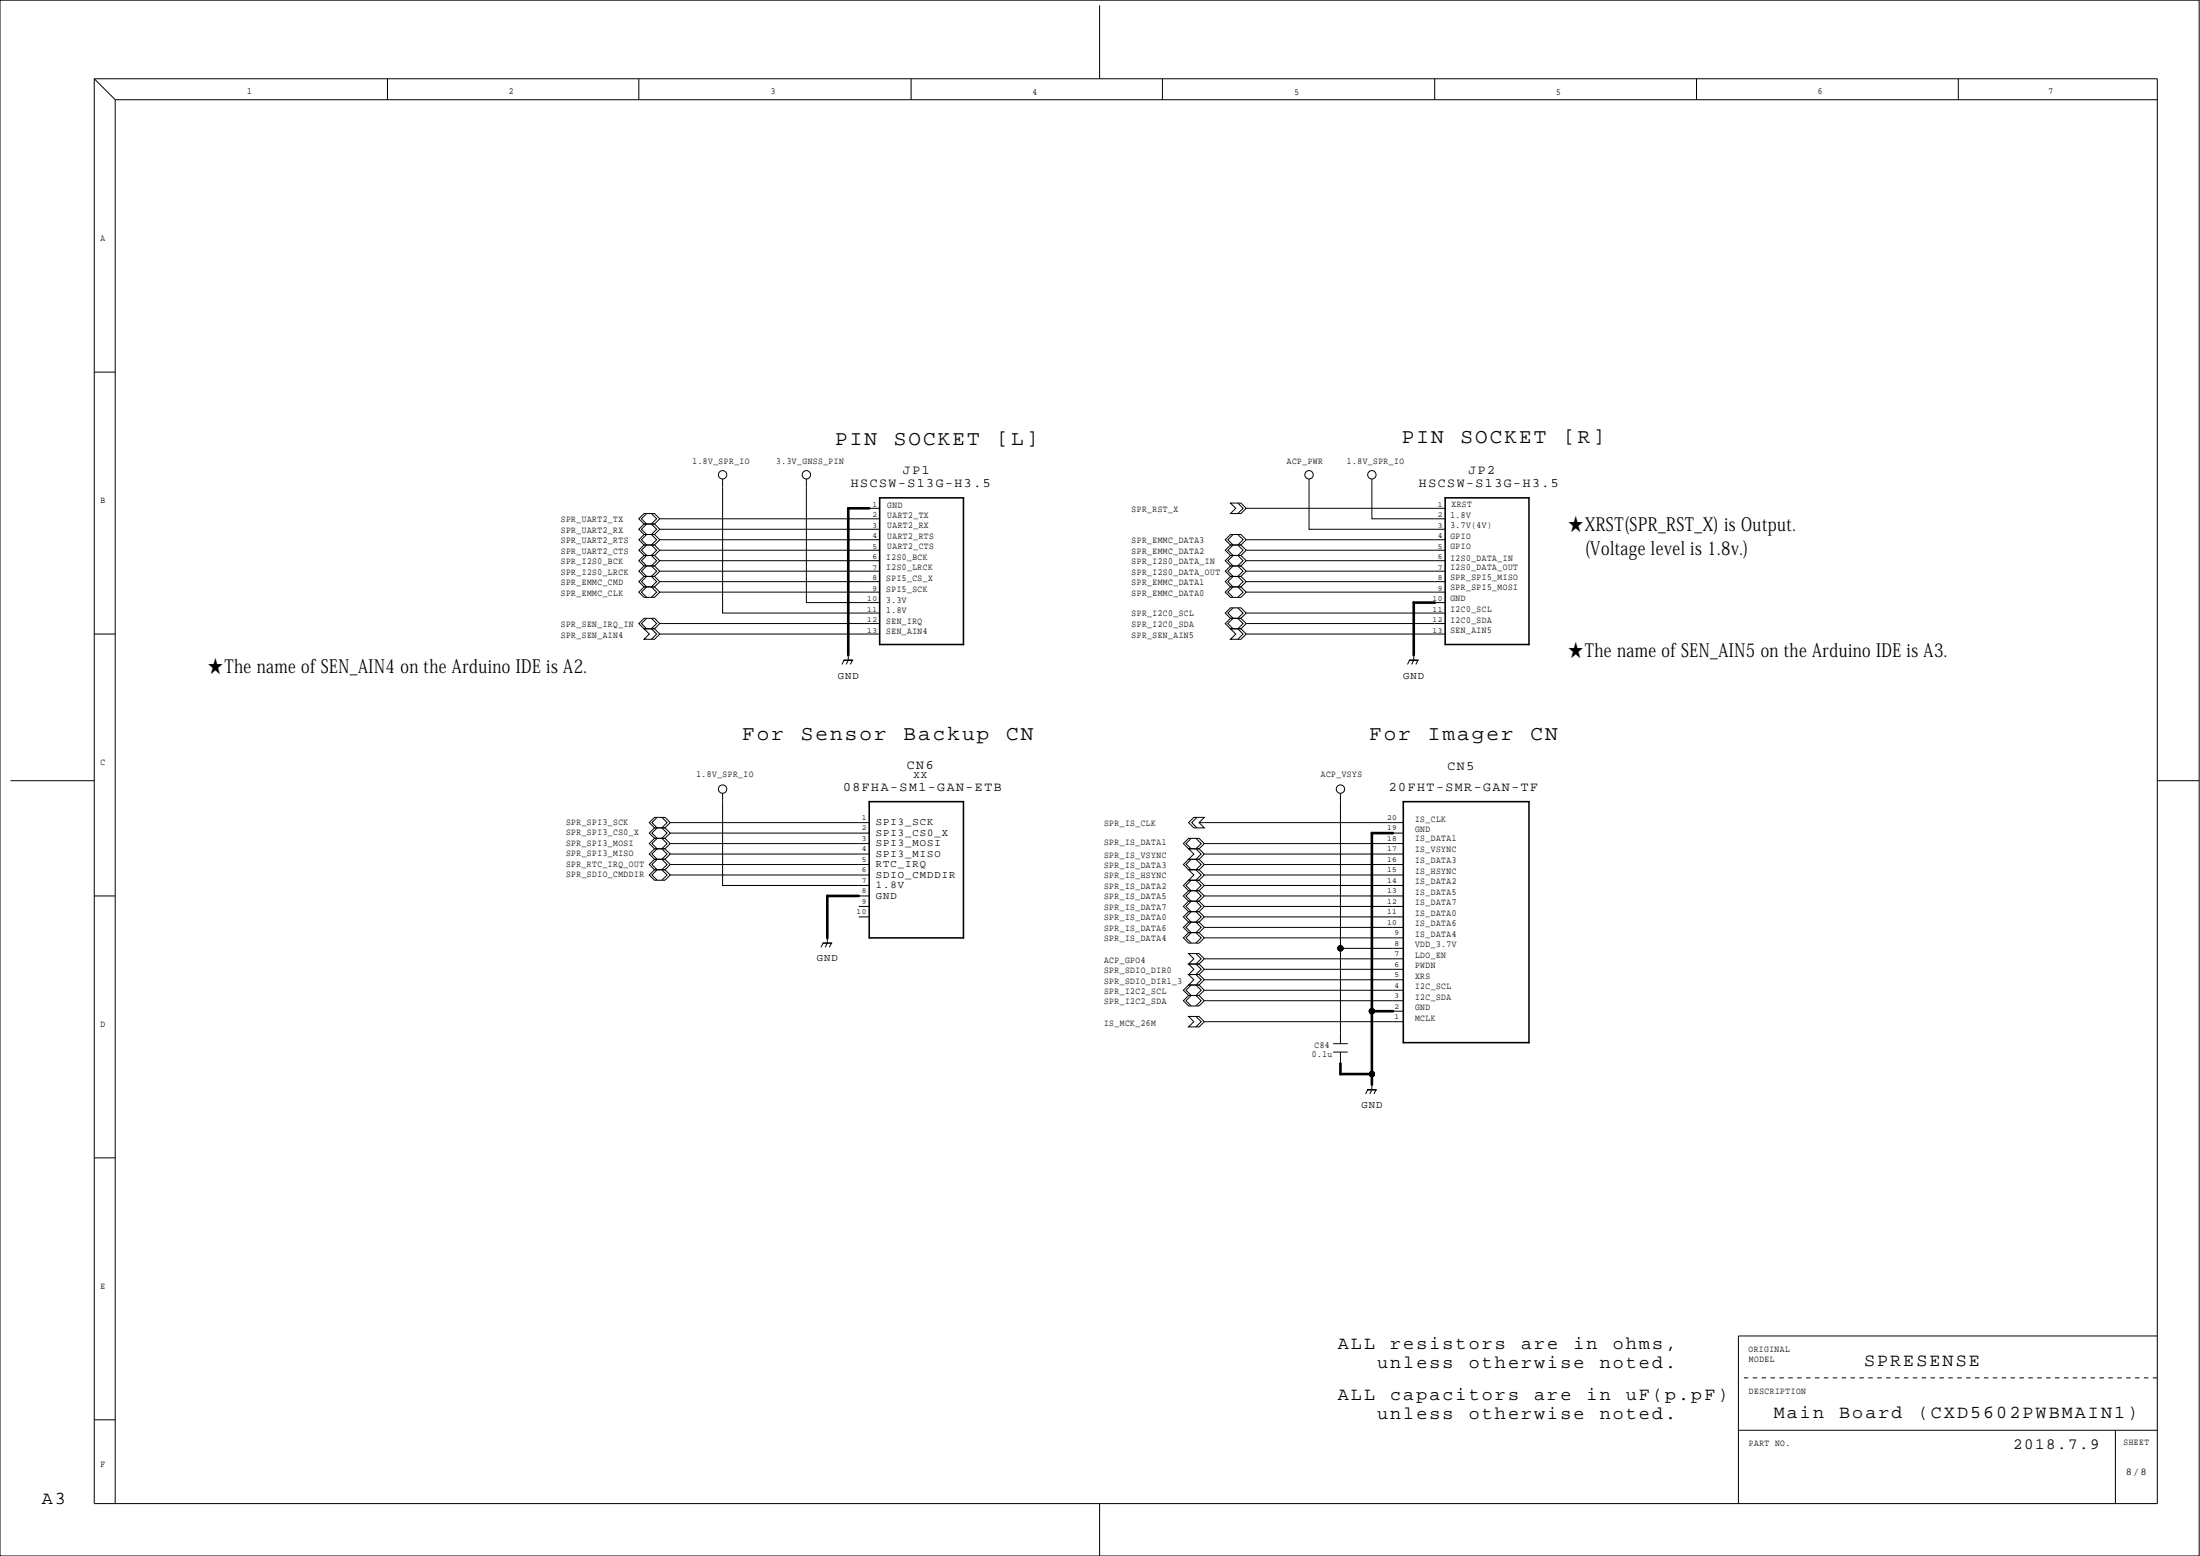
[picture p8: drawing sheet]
<svg xmlns="http://www.w3.org/2000/svg" width="420mm" height="297mm" viewBox="0 0 420 297" stroke-linecap="round" stroke-linejoin="round" font-family="sans-serif">
<g fill="#000">
<path d="M161.8 96.9l.2-.1 .3 .2v28l-.3 .3-.2-.3zM161.8 96.9l.2-.1h4l.3 .2-.3 .3h-4l-.2-.1zM167.9 95l.1-.1 .2 .1v28l-.2 .2-.1-.2zM167.9 95l16.1-.1 .2 .1-.2 .2h-16zM183.9 95l.1-.1 .2 .1v28l-.2 .2-.1-.2zM275.9 95l.1-.1 .2 .1v28l-.2 .2-.1-.2zM275.9 95l16.1-.1 .2 .1-.2 .2h-16zM291.9 94.9l.3 .1v28l-.2 .2-.1-.2zM269.9 114.8h.2l.2 .2v10l-.3 .3-.2-.3v-10zM269.9 114.8h4.1l.3 .2-.3 .3h-4l-.2-.3zM161.1 125.9h1.7l.2 .1-.2 .2h-1.6l-.1-.2zM167.9 123l16.1-.1 .2 .1-.2 .2h-16z"/>
<path d="M269.1 126l1.7-.1 .2 .1-.2 .2h-1.6zM275.9 123l16.1-.1 .2 .1-.2 .2h-16zM165.9 152.9l.3 .1v26l-.2 .2-.1-.2zM165.9 153l18.1-.1 .2 .1-.2 .2h-18zM183.9 152.9l.3 .1v26l-.2 .2-.1-.2zM261.9 158.8h.2l.2 .2v34l-.3 .3-.2-.3v-34zM261.8 158.9l.2-.1h4l.3 .2-.3 .3h-4l-.2-.1zM267.9 152.9l.3 .1v46l-.2 .2-.1-.2zM267.9 152.9h24.1l.2 .1-.2 .2h-24l-.1-.2zM291.9 152.9l.3 .1v46l-.2 .2-.1-.2zM157.9 170.8h.2l.2 .2v8l-.3 .3-.2-.3v-8zM157.8 170.9l.2-.1h6l.3 .2-.3 .3h-6l-.2-.1z"/>
<path d="M165.9 179l18.1-.1 .2 .1-.2 .2h-18zM157.1 180l1.7-.1 .2 .1-.2 .2h-1.6zM261.9 192.8h.2l.2 .2v12l-.3 .3-.2-.3v-12zM261.8 192.9l.2-.1h4l.3 .2-.3 .3h-4l-.2-.1zM267.9 198.9h24.1l.2 .1-.2 .2h-24l-.1-.2zM255.9 202.8h.2l.2 .2v2l-.3 .3-.2-.3v-2zM255.9 204.8h6.1l.3 .2-.3 .3h-6l-.2-.3zM261.1 208l1.7-.1 .2 .1-.2 .2h-1.6zM261.9 204.8h.2l.2 .2v2l-.3 .3-.2-.3v-2z"/>
<circle cx="256" cy="181" r=".6"/>
<circle cx="262" cy="193" r=".6"/>
<circle cx="262" cy="205" r=".6"/>
</g>
<g fill="none" stroke="#000" stroke-width=".19">
<path d="M0 0h420v297h-420zM18 15l4 4M18 15h394v272h-394zM22 19h390M22 19v268M74 15v4M122 15v4M174 15v4M210 1v14M222 15v4M274 15v4M324 15v4"/>
<path d="M374 15v4M18 71h4M123 98h2l1 1-1 1h-2l-1-1zM123.5 98l-1 1 1 1-1 1 1 1-1 1 1 1-1 1 1 1-1 1 1 1-1 1 1 1-1 1 1 1-1 1 1 1M124.4 98l1 1-1 1 1 1-1 1 1 1-1 1 1 1-1 1 1 1-1 1 1 1-1 1 1 1-1 1 1 1-1 1M126 99h42M138 91.4v25.6h30M154 91.4v23.6h14M166 97h2M235 96h2l1 1-1 1h-2l1-1zM236.4 96l1 1-1 1M238 97h38"/>
<path d="M250 91.4v9.6h26M262 91.4v7.6h14M123 108h2l1 1-1 1h-2l-1-1zM123 110h2l1 1-1 1h-2l-1-1zM123 112h2l1 1-1 1h-2l-1-1zM123 118h2l1 1-1 1h-2l-1-1zM123 100h2l1 1-1 1h-2l-1-1zM123 104h2l1 1-1 1h-2l-1-1zM123 102h2l1 1-1 1h-2l-1-1zM123 106h2l1 1-1 1h-2l-1-1zM123.5 118l-1 1 1 1M124.4 118l1 1-1 1 1 1-1 1"/>
<path d="M126 119h42M126 113h42M126 111h42M126 109h42M126 107h42M126 105h42M126 103h42M126 101h42M234 105l1-1h2l1 1-1 1h-2zM234 119l1-1h2l1 1-1 1h-2zM234 107l1-1h2l1 1-1 1h-2zM234 113l1-1h2l1 1-1 1h-2z"/>
<path d="M235 102h2l1 1-1 1h-2l-1-1zM235 108h2l1 1-1 1h-2l-1-1zM235 110h2l1 1-1 1h-2l-1-1zM235 116h2l1 1-1 1h-2l-1-1zM235.5 102l-1 1 1 1-1 1 1 1-1 1 1 1-1 1 1 1-1 1 1 1-1 1 1 1M235.5 116l-1 1 1 1-1 1 1 1M236.4 116l1 1-1 1 1 1-1 1 1 1-1 1M236.4 102l1 1-1 1 1 1-1 1 1 1-1 1 1 1-1 1 1 1-1 1 1 1-1 1M238 119h38M238 117h38M238 113h38M238 111h38"/>
<path d="M238 109h38M238 107h38M238 105h38M238 103h38M274 115h2M18 121h4M123 120h2l1 1-1 1h-2l1-1zM126 121h42M161.2 126l-.4 .8M162 125v1l-.4 .8M162.8 126l-.4 .8M235 120h2l1 1-1 1h-2l1-1z"/>
<path d="M238 121h38M269.2 126l-.4 .8M270 125v1l-.4 .8M270.8 126l-.4 .8M2 149h16M125 156h2l1 1-1 1h-2l-1-1zM125 158h2l1 1-1 1h-2l-1-1zM125.5 156l-1 1 1 1-1 1 1 1-1 1 1 1-1 1 1 1-1 1 1 1-1 1 1 1M126.4 156l1 1-1 1 1 1-1 1 1 1-1 1 1 1-1 1 1 1-1 1 1 1-1 1M128 159h38M128 157h38M138 151.4v17.6h28"/>
<path d="M227 157l1-1h2l-1 1 1 1h-2zM228.6 156l-1 1 1 1M229 157h39M256 151.4v47.8M266 159h2M412 149h8M18 171h4M124 161l1-1h2l1 1-1 1h-2zM124 167l1-1h2l1 1-1 1h-2zM125 162h2l1 1-1 1h-2l-1-1zM125 164h2l1 1-1 1h-2l-1-1zM128 165h38"/>
<path d="M128 163h38M128 161h38M128 167h38M158 179v1l-.4 .8M164 175h2M164 173h2M164 171h2M227 162h2l1 1-1 1h-2l1-1zM227 166h2l1 1-1 1h-2l1-1zM227 178h2l1 1-1 1h-2l-1-1zM227 164h2l1 1-1 1h-2l-1-1zM227 168h2l1 1-1 1h-2l-1-1z"/>
<path d="M227 170h2l1 1-1 1h-2l-1-1zM227 172h2l1 1-1 1h-2l-1-1zM227 174h2l1 1-1 1h-2l-1-1zM227 176h2l1 1-1 1h-2l-1-1zM227 160h2l1 1-1 1h-2l-1-1zM227.5 168l-1 1 1 1-1 1 1 1-1 1 1 1-1 1 1 1-1 1 1 1-1 1 1 1M227.5 164l-1 1 1 1M227.5 160l-1 1 1 1M228.4 160l1 1-1 1 1 1-1 1 1 1-1 1 1 1-1 1 1 1-1 1 1 1-1 1 1 1-1 1 1 1-1 1 1 1-1 1 1 1-1 1M230 175h38M230 173h38M230 171h38"/>
<path d="M230 169h38M230 167h38M230 165h38M230 163h38M230 161h38M230 177h38M230 179h38M157.2 180l-.4 .8M158.8 180l-.4 .8M227 184h2l1 1-1 1h-2l1-1zM227 182h2l1 1-1 1h-2l1-1zM227 194h2l1 1-1 1h-2l1-1z"/>
<path d="M227 186h2l1 1-1 1h-2l1-1zM227 188h2l1 1-1 1h-2l-1-1zM227 190h2l1 1-1 1h-2l-1-1zM227.5 188l-1 1 1 1-1 1 1 1M228.4 182l1 1-1 1 1 1-1 1 1 1-1 1 1 1-1 1 1 1-1 1M228.4 194l1 1-1 1M230 183h38M230 189h38M230 191h38M230 185h38M230 187h38M230 195h38"/>
<path d="M254.6 199.2h2.8M256 181h12M266 193h2M254.6 200.8h2.8M256 200.8v2.2M261.2 208l-.4 .8M262 207v1l-.4 .8M262.8 208l-.4 .8M18 221h4M412 255h-80v32M18 271h4M332 273h80"/>
<path d="M333 263h.9M334.7 263h.9M336.4 263h.9M338.1 263h.9M339.8 263h.9M341.5 263h.9M343.2 263h.9M344.9 263h.9M346.6 263h.9M348.3 263h.9M350 263h.9M351.7 263h.9"/>
<path d="M353.4 263h.9M355.1 263h.9M356.8 263h.9M358.5 263h.9M360.2 263h.9M361.9 263h.9M363.6 263h.9M365.3 263h.9M367 263h.9M368.7 263h.9M370.4 263h.8M372.1 263h.8"/>
<path d="M373.8 263h.8M375.5 263h.8M377.2 263h.8M378.9 263h.8M380.6 263h.8M382.3 263h.8M384 263h.8M385.7 263h.8M387.4 263h.8M389.1 263h.8M390.8 263h.8M392.5 263h.8"/>
<path d="M394.2 263h.8M395.9 263h.8M397.6 263h.8M399.3 263h.8M401 263h.8M402.7 263h.8M404 273v14M404.4 263h.8M406.1 263h.8M407.8 263h.8M409.5 263h.8M411.2 263h.8"/>
<path d="M210 287v10"/>
<circle cx="138" cy="90.6" r=".8"/>
<circle cx="154" cy="90.6" r=".8"/>
<circle cx="250" cy="90.6" r=".8"/>
<circle cx="262" cy="90.6" r=".8"/>
<circle cx="138" cy="150.6" r=".8"/>
<circle cx="256" cy="150.6" r=".8"/>
</g>
<g font-size="4">
<text x="159.5" y="85">PIN</text>
<text x="170.7" y="85">SOCKET</text>
<text x="190.3" y="85">[L]</text>
<text x="267.7" y="84.5">PIN</text>
<text x="279" y="84.5">SOCKET</text>
<text x="298.6" y="84.5">[R]</text>
<text x="141.7" y="141.3">For</text>
<text x="153" y="141.3">Sensor</text>
<text x="172.6" y="141.3">Backup</text>
<text x="192.2" y="141.3">CN</text>
<text x="261.5" y="141.3">For</text>
<text x="272.7" y="141.3">Imager</text>
<text x="292.3" y="141.3">CN</text>
</g>
<g font-size="3.5">
<text x="299.5" y="101.4">★XRST(SPR_RST_X) is Output.</text>
<text x="302.7" y="106">(Voltage level is 1.8v.)</text>
<text x="299.5" y="125.3">★The name of SEN_AIN5 on the Arduino IDE is A3.</text>
<text x="39.7" y="128.5">★The name of SEN_AIN4 on the Arduino IDE is A2.</text>
<text x="255.5" y="257.4">ALL</text>
<text x="265.5" y="257.4">resistors</text>
<text x="290.5" y="257.4">are</text>
<text x="300.5" y="257.4">in</text>
<text x="308" y="257.4">ohms,</text>
<text x="263" y="261.1">unless</text>
<text x="280.5" y="261.1">otherwise</text>
<text x="305.5" y="261.1">noted.</text>
<text x="356" y="260.8">SPRESENSE</text>
<text x="255.5" y="267.2">ALL</text>
<text x="265.5" y="267.2">capacitors</text>
<text x="293" y="267.2">are</text>
<text x="303" y="267.2">in</text>
<text x="310.5" y="267.2">uF(p.pF)</text>
<text x="263" y="270.9">unless</text>
<text x="280.5" y="270.9">otherwise</text>
<text x="305.5" y="270.9">noted.</text>
<text x="338.7" y="270.8">Main</text>
<text x="351.2" y="270.8">Board</text>
<text x="366.3" y="270.8">(CXD5602PWBMAIN1)</text>
<text x="8" y="287">A3</text>
</g>
<text font-size="3" x="384.5" y="276.5">2018.7.9</text>
<g font-size="2.5">
<text x="162.5" y="93">HSCSW-S13G-H3.5</text>
<text x="172.4" y="90.5">JP1</text>
<text x="271" y="93">HSCSW-S13G-H3.5</text>
<text x="280.4" y="90.5">JP2</text>
<text x="173.2" y="146.8">CN6</text>
<text x="276.4" y="147">CN5</text>
<text x="161" y="151">08FHA-SM1-GAN-ETB</text>
<text x="265.2" y="151">20FHT-SMR-GAN-TF</text>
</g>
<g font-size="2">
<text x="160" y="129.5">GND</text>
<text x="268" y="129.5">GND</text>
<text x="174.4" y="148.6">XX</text>
<text x="167.2" y="161.5">SPI3_MOSI</text>
<text x="167.2" y="157.5">SPI3_SCK</text>
<text x="167.2" y="159.5">SPI3_CS0_X</text>
<text x="167.2" y="167.5">SDIO_CMDDIR</text>
<text x="167.2" y="163.5">SPI3_MISO</text>
<text x="167.2" y="165.5">RTC_IRQ</text>
<text x="167.2" y="169.5">1.8V</text>
<text x="167.2" y="171.5">GND</text>
<text x="156" y="183.5">GND</text>
<text x="260" y="211.5">GND</text>
<text x="406" y="281.5">8/8</text>
</g>
<g font-size="1.8">
<text x="47.2" y="18">1</text>
<text x="97.2" y="18">2</text>
<text x="147.2" y="18">3</text>
<text x="197.2" y="18">4</text>
<text x="247.2" y="18">5</text>
<text x="297.2" y="18">5</text>
<text x="347.2" y="18">6</text>
<text x="391.2" y="18">7</text>
<text x="19.2" y="46">A</text>
<text x="132.3" y="88.6">1.8V_SPR_IO</text>
<text x="148.3" y="88.6">3.3V_GNSS_PIN</text>
<text x="245.8" y="88.6">ACP_PWR</text>
<text x="257.3" y="88.6">1.8V_SPR_IO</text>
<text x="19.2" y="96">B</text>
<text x="107.1" y="101.7">SPR_UART2_RX</text>
<text x="107.1" y="99.7">SPR_UART2_TX</text>
<text x="169.4" y="98.9">UART2_TX</text>
<text x="169.4" y="96.9">GND</text>
<text x="169.4" y="100.9">UART2_RX</text>
<text x="216.1" y="97.7">SPR_RST_X</text>
<text x="277" y="98.8">1.8V</text>
<text x="277" y="100.8">3.7V(4V)</text>
<text x="277.2" y="96.8">XRST</text>
<text x="107.1" y="105.7">SPR_UART2_CTS</text>
<text x="107.1" y="103.7">SPR_UART2_RTS</text>
<text x="107.1" y="107.7">SPR_I2S0_BCK</text>
<text x="169.2" y="106.9">I2S0_BCK</text>
<text x="169.4" y="104.9">UART2_CTS</text>
<text x="169.4" y="102.9">UART2_RTS</text>
<text x="216.1" y="103.7">SPR_EMMC_DATA3</text>
<text x="216.1" y="105.7">SPR_EMMC_DATA2</text>
<text x="216.1" y="107.7">SPR_I2S0_DATA_IN</text>
<text x="277" y="104.8">GPIO</text>
<text x="277" y="107">I2S0_DATA_IN</text>
<text x="277" y="102.8">GPIO</text>
<text x="107.1" y="109.7">SPR_I2S0_LRCK</text>
<text x="107.1" y="111.7">SPR_EMMC_CMD</text>
<text x="107.1" y="113.7">SPR_EMMC_CLK</text>
<text x="169.2" y="108.9">I2S0_LRCK</text>
<text x="169.2" y="113.1">SPI5_SCK</text>
<text x="169.2" y="110.9">SPI5_CS_X</text>
<text x="216.1" y="109.7">SPR_I2S0_DATA_OUT</text>
<text x="216.1" y="111.7">SPR_EMMC_DATA1</text>
<text x="216.1" y="113.7">SPR_EMMC_DATA0</text>
<text x="277" y="110.6">SPR_SPI5_MISO</text>
<text x="277" y="112.6">SPR_SPI5_MOSI</text>
<text x="277" y="108.8">I2S0_DATA_OUT</text>
<text x="107.1" y="119.7">SPR_SEN_IRQ_IN</text>
<text x="169.2" y="119.1">SEN_IRQ</text>
<text x="169.2" y="115.1">3.3V</text>
<text x="169.3" y="117.1">1.8V</text>
<text x="216.1" y="117.7">SPR_I2C0_SCL</text>
<text x="216.1" y="119.7">SPR_I2C0_SDA</text>
<text x="277" y="118.8">I2C0_SDA</text>
<text x="277" y="116.8">I2C0_SCL</text>
<text x="277" y="114.6">GND</text>
<text x="107.1" y="121.8">SPR_SEN_AIN4</text>
<text x="169.2" y="121.1">SEN_AIN4</text>
<text x="216.1" y="121.8">SPR_SEN_AIN5</text>
<text x="277" y="120.8">SEN_AIN5</text>
<text x="19.2" y="146">C</text>
<text x="133" y="148.3">1.8V_SPR_IO</text>
<text x="252.2" y="148.3">ACP_VSYS</text>
<text x="108.1" y="157.4">SPR_SPI3_SCK</text>
<text x="108.1" y="161.4">SPR_SPI3_MOSI</text>
<text x="108.1" y="159.4">SPR_SPI3_CS0_X</text>
<text x="210.9" y="157.8">SPR_IS_CLK</text>
<text x="210.9" y="161.3">SPR_IS_DATA1</text>
<text x="270.2" y="160.6">IS_DATA1</text>
<text x="270.2" y="156.8">IS_CLK</text>
<text x="270.2" y="158.8">GND</text>
<text x="108.1" y="163.4">SPR_SPI3_MISO</text>
<text x="108.1" y="165.4">SPR_RTC_IRQ_OUT</text>
<text x="108.1" y="167.4">SPR_SDIO_CMDDIR</text>
<text x="210.9" y="163.8">SPR_IS_VSYNC</text>
<text x="210.9" y="167.7">SPR_IS_HSYNC</text>
<text x="210.9" y="165.7">SPR_IS_DATA3</text>
<text x="270.2" y="164.8">IS_DATA3</text>
<text x="270.2" y="166.8">IS_HSYNC</text>
<text x="270.2" y="162.6">IS_VSYNC</text>
<text x="210.9" y="169.7">SPR_IS_DATA2</text>
<text x="210.9" y="171.7">SPR_IS_DATA5</text>
<text x="210.9" y="173.7">SPR_IS_DATA7</text>
<text x="270.2" y="172.8">IS_DATA7</text>
<text x="270.2" y="168.8">IS_DATA2</text>
<text x="270.2" y="170.8">IS_DATA5</text>
<text x="210.9" y="179.7">SPR_IS_DATA4</text>
<text x="210.9" y="175.7">SPR_IS_DATA0</text>
<text x="210.9" y="177.7">SPR_IS_DATA6</text>
<text x="270.2" y="174.8">IS_DATA0</text>
<text x="270.2" y="176.8">IS_DATA6</text>
<text x="270.2" y="178.8">IS_DATA4</text>
<text x="210.9" y="185.8">SPR_SDIO_DIR0</text>
<text x="210.9" y="183.8">ACP_GPO4</text>
<text x="270.2" y="182.8">LDO_EN</text>
<text x="270.2" y="184.8">PWDN</text>
<text x="270.2" y="180.8">VDD_3.7V</text>
<text x="210.9" y="187.8">SPR_SDIO_DIR1_3</text>
<text x="210.9" y="189.7">SPR_I2C2_SCL</text>
<text x="210.9" y="191.7">SPR_I2C2_SDA</text>
<text x="270.2" y="188.8">I2C_SCL</text>
<text x="270.2" y="190.8">I2C_SDA</text>
<text x="270.2" y="186.8">XRS</text>
<text x="19.2" y="196">D</text>
<text x="210.9" y="195.8">IS_MCK_26M</text>
<text x="270.2" y="192.8">GND</text>
<text x="270.2" y="194.8">MCLK</text>
<text x="250.5" y="201.7">0.1u</text>
<text x="251" y="200.1">C84</text>
<text x="19.2" y="246">E</text>
<text x="333.9" y="258.1">ORIGINAL</text>
<text x="334" y="260">MODEL</text>
<text x="334" y="266">DESCRIPTION</text>
<text x="405.6" y="275.8">SHEET</text>
<text x="19.2" y="280">F</text>
<text x="334" y="276">PART NO.</text>
</g>
<g font-size="1.5">
<text x="166.6" y="100.8">3</text>
<text x="166.6" y="96.8">1</text>
<text x="166.6" y="98.8">2</text>
<text x="274.6" y="100.8">3</text>
<text x="274.6" y="96.8">1</text>
<text x="274.6" y="98.8">2</text>
<text x="166.6" y="106.8">6</text>
<text x="166.6" y="102.8">4</text>
<text x="166.6" y="104.8">5</text>
<text x="274.6" y="106.8">6</text>
<text x="274.6" y="102.8">4</text>
<text x="274.6" y="104.8">5</text>
<text x="166.6" y="112.8">9</text>
<text x="166.6" y="108.8">7</text>
<text x="166.6" y="110.8">8</text>
<text x="274.6" y="112.8">9</text>
<text x="274.6" y="108.8">7</text>
<text x="274.6" y="110.8">8</text>
<text x="165.6" y="118.8">12</text>
<text x="165.6" y="114.8">10</text>
<text x="165.6" y="116.8">11</text>
<text x="273.6" y="118.8">12</text>
<text x="273.6" y="114.8">10</text>
<text x="273.6" y="116.8">11</text>
<text x="165.6" y="120.8">13</text>
<text x="273.6" y="120.8">13</text>
<text x="164.6" y="158.5">2</text>
<text x="164.6" y="160.5">3</text>
<text x="164.6" y="156.5">1</text>
<text x="264.9" y="160.5">18</text>
<text x="264.9" y="158.5">19</text>
<text x="264.9" y="156.5">20</text>
<text x="164.6" y="166.5">6</text>
<text x="164.6" y="162.5">4</text>
<text x="164.6" y="164.5">5</text>
<text x="264.9" y="166.5">15</text>
<text x="264.9" y="164.5">16</text>
<text x="264.9" y="162.5">17</text>
<text x="164.6" y="172.5">9</text>
<text x="164.6" y="168.5">7</text>
<text x="164.6" y="170.5">8</text>
<text x="264.9" y="172.5">12</text>
<text x="264.9" y="170.5">13</text>
<text x="264.9" y="168.5">14</text>
<text x="163.6" y="174.5">10</text>
<text x="264.9" y="176.5">10</text>
<text x="264.9" y="174.5">11</text>
<text x="266.3" y="178.5">9</text>
<text x="266.3" y="184.5">6</text>
<text x="266.3" y="182.5">7</text>
<text x="266.3" y="180.5">8</text>
<text x="266.3" y="190.5">3</text>
<text x="266.3" y="188.5">4</text>
<text x="266.3" y="186.5">5</text>
<text x="266.3" y="194.5">1</text>
<text x="266.3" y="192.5">2</text>
</g>
</svg>
